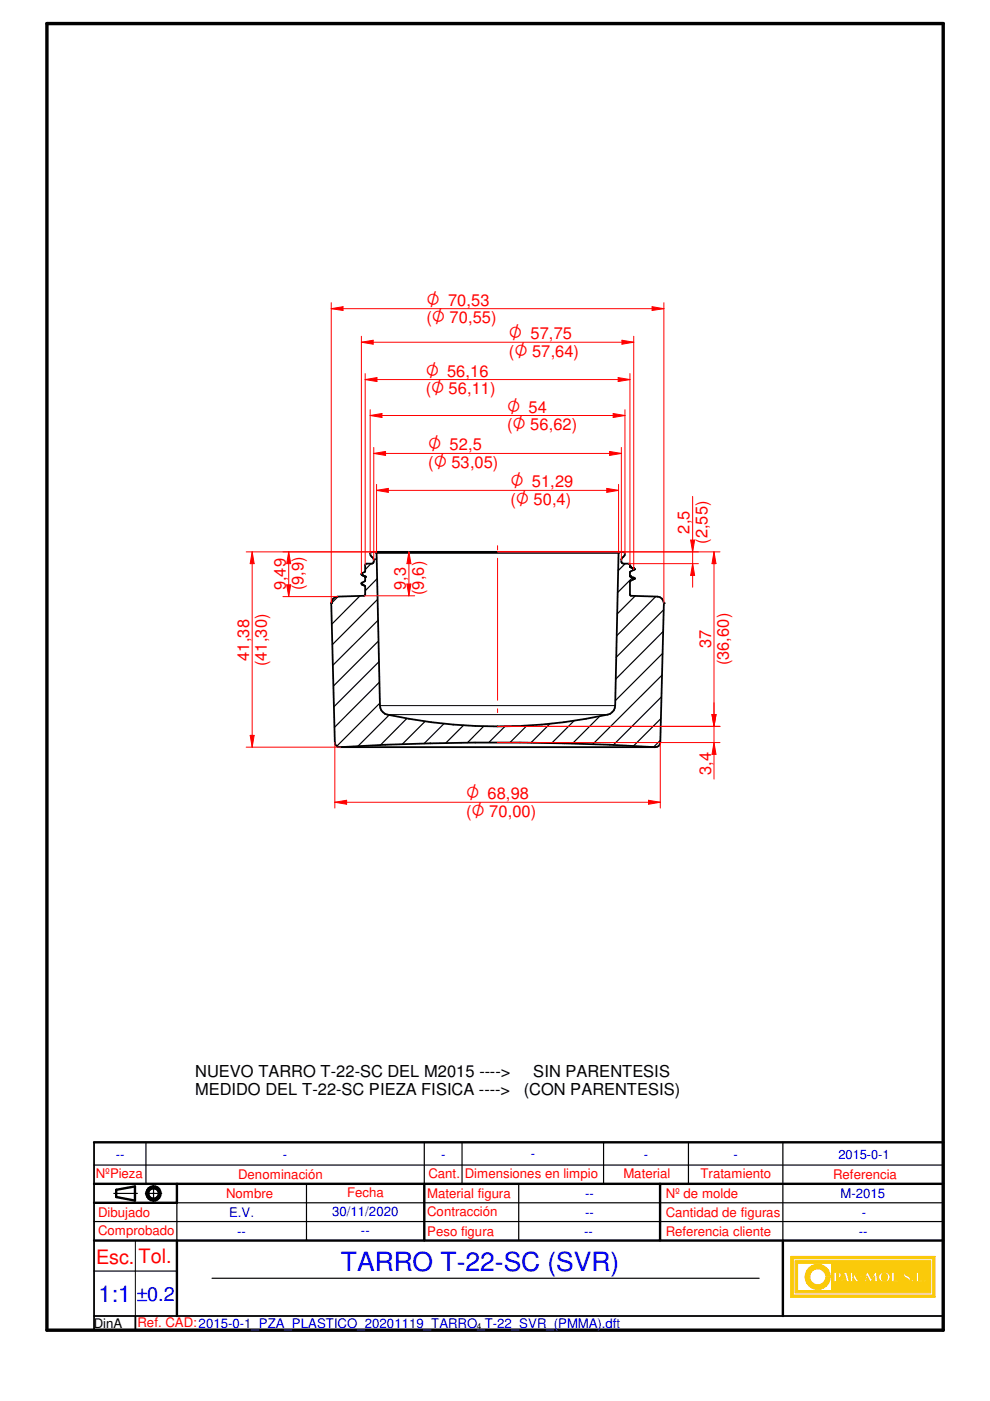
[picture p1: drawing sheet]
<svg xmlns="http://www.w3.org/2000/svg" width="210mm" height="297mm" viewBox="0 0 210 297" stroke-linecap="round" stroke-linejoin="round" font-family="sans-serif">
<path d="M9.9 5h190.1v277h-190.1z" fill="none" stroke="#000" stroke-width=".72"/>
<g fill="none" stroke="#000" stroke-width=".51">
<path d="M19.9 255h17.6M19.9 251h180.1M24.6 252.3v1.5M28.6 251.5v3.1M140 251v12M19.9 263h180.1M166 263v16"/>
<circle cx="32.5" cy="253" r="1.5"/>
<circle cx="32.6" cy="253" r="1.14"/>
</g>
<path d="M19.9 242.2v39.8h180.1v-39.8M19.9 279h180.1M28.7 279v3" fill="none" stroke="#000" stroke-width=".38"/>
<g fill="none" stroke="#000" stroke-width=".25">
<path d="M19.9 247h180.1M19.9 259h180.1M24.1 253h5M30.8 253h3.5M30.9 242.2v8.8M32.6 251.3v3.5M37.5 255v8M65 251v12M98 242.2v8.8M110 251v12M128 242.2v8.8M146 242.2v8.8"/>
<path d="M166 242.2v20.8M19.9 269.5h17.6M45 271h116"/>
</g>
<g fill="#faca0a">
<path d="M167.7 266.4v8.6h30.5v-8.6zM168.1 266.9h29.7v7.7h-29.7z" fill-rule="evenodd"/>
<path d="M168.6 267.3v6.8h28.7v-6.8zM193.1 271.5a.3 .3 0 0 1 .6 0 .3 .3 0 0 1-.6 0zM194.2 269.7h.6v1.9h.8v.2h-1.4zM195.9 271.4l.4-.1v.4l-.3 .1zM169.1 267.8h7.2v5.8h-7.2zM176.8 269.7h.8a.61 .61 0 0 1 .8 .5 .61 .61 0 0 1-.6 .7h-.4v.9h-.6zM179 269.7h.5l.6 2.1h-.6l-.1-.4h-.6l-.2 .4h-.2zM180.3 269.7h.5v.9l.8-.9h.3l-.5 .7 .7 1.4h-.7l-.5-.9-.1 .9h-.5zM182.2 270.6h.8v.2h-.8zM183.7 269.7h.3l.7 1.4 .8-1.4h.3l.3 2.1h-.6l-.1-1.2-.7 1.2h-.2l-.6-1.2-.2 1.2h-.4zM186.4 270.2a1.19 1.19 0 0 1 1.7-.4 1.19 1.19 0 0 1 .3 1.7 1.2 1.2 0 0 1-1.5 .2 1.2 1.2 0 0 1-.5-1.5zM189 269.7h.6v1.9h.8v.2h-1.4zM191.6 270a.73 .73 0 0 1 .8-.3 .73 .73 0 0 1 .6 .6l-.3 .1a.35 .35 0 0 0-.3-.5 .35 .35 0 0 0-.4 .4l.3 .1a.74 .74 0 0 1 .6 1.1 .74 .74 0 0 1-1.2 .1l-.1-.5h.2v.3a.35 .35 0 0 0 .5 .2 .35 .35 0 0 0 .1-.5 .88 .88 0 0 1-.8-1.1z" fill-rule="evenodd"/>
</g>
<g fill="none" stroke="#faca0a" stroke-width=".25">
<path d="M176.8 269.7h.8a.63 .63 0 0 1 .7 .3 .63 .63 0 0 1 0 .8l-.9 .1v.9h-.6zM179 269.7h.5l.6 2.1h-.6l-.1-.4h-.6l-.2 .4h-.2zM180.3 269.7h.5v.9l.8-.9h.3l-.5 .7 .7 1.4h-.7l-.5-.9-.1 .9h-.5zM183.7 269.7h.3l.7 1.4 .8-1.4h.3l.3 2.1h-.6l-.1-1.2-.7 1.2h-.2l-.6-1.2-.2 1.2h-.4zM186.4 270.2a1.19 1.19 0 0 1 1.7-.4 1.19 1.19 0 0 1 .3 1.7 1.2 1.2 0 0 1-1.5 .2 1.2 1.2 0 0 1-.5-1.5zM191.8 271.3h.1M192.2 271.7l-.4-.3v-.3h-.2a.73 .73 0 0 0 .4 .7 .73 .73 0 0 0 .8-.1M192.2 271.7h.1M192.2 269.7l-.4 .2-.2 .4a1.24 1.24 0 0 0 .9 1l.1 .1M192.3 269.7h.1M192.3 269.7l.6 .3 .1 .3-.3 .1a.35 .35 0 0 0-.3-.5 .35 .35 0 0 0-.4 .4l1 .6-.2 .8M192.3 270.4h.1"/>
<path d="M192.6 271.4h.1M192.6 271.4l-.4 .3M192.8 271.7h.1"/>
</g>
<path d="M171.3 269.1a2.65 2.65 0 0 1 2.9-.9 2.65 2.65 0 0 1 1.8 2.4h-.9a1.75 1.75 0 0 0-2.6-1.4 1.75 1.75 0 0 0 0 3 1.75 1.75 0 0 0 2.6-1.4h.9a2.66 2.66 0 0 1-3.6 2.4 2.66 2.66 0 0 1-1.1-4.1z" fill-rule="evenodd" fill="#faca0a"/>
<path d="M171.5 268.9a2.65 2.65 0 0 1 2.8-.7 2.65 2.65 0 0 1 1.7 2.4h-.9a1.74 1.74 0 0 0-2.6-1.4 1.74 1.74 0 0 0 0 3 1.74 1.74 0 0 0 2.6-1.4h.9a2.65 2.65 0 0 1-3.7 2.3 2.65 2.65 0 0 1-.8-4.2z" fill="none" stroke="#faca0a" stroke-width=".25"/>
<path d="M177.4 270l.4 .2v.4l-.3 .2h-.1z" fill-rule="evenodd" fill="#faca0a"/>
<path d="M177.4 270l.4 .2v.4l-.3 .2h-.1z" fill="none" stroke="#faca0a" stroke-width=".25"/>
<path d="M179.1 270.3l.2 .8h-.5z" fill="#faca0a"/>
<path d="M179.1 270.3l.2 .8h-.5z" fill="none" stroke="#faca0a" stroke-width=".25"/>
<path d="M187.1 270.2a.65 .65 0 0 1 .8-.1 .65 .65 0 0 1 .3 .7 .68 .68 0 0 1-.7 .9 .68 .68 0 0 1-.6-.9z" fill-rule="evenodd" fill="#faca0a"/>
<g fill="none" stroke="#faca0a" stroke-width=".25">
<path d="M167.7 266.4h30.5v8.6h-30.5zM168.1 266.9h29.7v7.7h-29.7zM168.6 267.3h28.7v6.8h-28.7zM169.1 267.8h7.2v5.8h-7.2zM182.2 270.6h.8v.2h-.8zM187.2 270l.3-.1a.9 .9 0 0 1 .6 .9 .9 .9 0 0 1-.6 .9 .96 .96 0 0 1-.3-1.7zM189 269.7h.6v1.9h.8v.2h-1.4zM194.2 269.7h.6v1.9h.8v.2h-1.4zM195.9 271.4l.4-.1v.4l-.3 .1z"/>
<circle cx="193.4" cy="271.5" r=".27"/>
</g>
<path d="M19.9 242.2h180.1M24.6 253.8l4 .8M28.6 251.5l-4 .8M37.5 251v4M90 251v12M37.5 263v16" fill="none" stroke="#000" stroke-width=".51"/>
<g fill="none" stroke="#000" stroke-width=".25">
<path d="M78.7 119.5l-1.3 1.3M79.9 118.3l-.7 .6M132.5 119.5l-1.4 1.5M71.7 126.5l-1.5 1.4M76.3 126.3l-5.9 6M80 122.7l-2.6 2.6M80.1 127.1l-9.7 9.6M80.2 131.5l-9.6 9.6M80.3 135.9l-9.6 9.6M134.1 122.5l-3.1 3.1M134.7 126.3l-3.8 3.9M139 126.5l-8.2 8.3"/>
<path d="M140.5 138.5l-10 10M140.6 133.9l-10 10.1M140.7 129.3l-10.1 10.1M80.3 140.3l-9.5 9.5M80.4 144.7l-9.5 9.5M80.6 149.1l-9.2 9.1M82.5 151.6l-6.6 6.6M86.3 152.3l-5.7 5.7M90.1 152.9l-4.8 4.9M94.1 153.4l-4.2 4.2M98.3 153.8l-3.8 3.7M102.6 154l-3.5 3.5"/>
<path d="M107.1 154l-3.5 3.4M111.7 153.8l-3.6 3.6M116.6 153.5l-4 4M121.7 152.8l-4.7 4.8M127.2 151.8l-5.8 5.8M140 157l-1.4 1.4M140.1 152.4l-5.8 5.8M140.3 147.7l-10.3 10.2M140.4 143.1l-14.7 14.7M37.5 255h162.5M90 242.2v8.8"/>
</g>
<path d="M80.6 149.6h49.8M82.1 151.5h46.8M28.7 263v16" fill="none" stroke="#000" stroke-width=".21"/>
<g fill="none" stroke="#000" stroke-width=".38">
<path d="M79.8 117v.2h51.4v-.2M79.8 117.2l.8 32.4a1.97 1.97 0 0 0 1.5 1.9 109.4 109.4 0 0 0 47.3-.2 2.01 2.01 0 0 0 1-1.7l.7-32.4M76.6 121.8l.8 .5M76.8 122l.6 .3M76.8 124l.6 .2M77.4 122.3v.9l-.8 .5 .8 .5M77.4 122.2v.1M133.6 122.2l.8 .5-.8 .7v2.8l5.8 .3a1.45 1.45 0 0 1 1.4 1.4l-.8 29.5a1.01 1.01 0 0 1-1 1h-67a1.01 1.01 0 0 1-1-1l-.8-29.5a1.45 1.45 0 0 1 1.4-1.4l5.6-.2 .2-.2v-1.9M133.6 120.2l-.1-.6-1.3-.1-.5-.4a1.37 1.37 0 0 1 .7-1.3l.1-.5-.4-.3-53.4 .1a.8 .8 0 0 0 .4 1.2l.1 .3-.1 .8-1.6 .2-.1 1.5-.6 .4-.1 .3M133.6 120.2l.8 .5-.8 .5v1M133.6 122.2l.6 .3M133.6 120.2l.6 .3"/>
<path d="M72.2 158.4a559 559 0 0 1 66.6 0"/>
</g>
<g fill="#000">
<circle cx="70.2" cy="127.9" r=".19"/>
<circle cx="76.8" cy="122" r=".19"/>
<circle cx="76.8" cy="124" r=".19"/>
<circle cx="77.3" cy="122.2" r=".19"/>
<circle cx="77.4" cy="122.3" r=".19"/>
<circle cx="133.6" cy="120.1" r=".19"/>
<circle cx="133.6" cy="122.1" r=".19"/>
<circle cx="133.6" cy="122.2" r=".19"/>
<circle cx="134.2" cy="120.5" r=".19"/>
<circle cx="134.2" cy="122.5" r=".19"/>
<circle cx="134.3" cy="122.5" r=".19"/>
<circle cx="134.3" cy="122.6" r=".19"/>
<circle cx="134.3" cy="120.6" r=".19"/>
<circle cx="134.3" cy="120.5" r=".19"/>
<circle cx="134.4" cy="122.6" r=".19"/>
<circle cx="134.4" cy="122.7" r=".19"/>
<circle cx="134.4" cy="120.7" r=".19"/>
<circle cx="134.4" cy="120.6" r=".19"/>
<circle cx="140.8" cy="127.9" r=".19"/>
</g>
<path d="M52.2 117h27.6M53.5 117l.4 2.5h-.9zM105.5 115.7v.9M105.5 118.4v30.1M52.2 158.4h20M105.5 150.3v.8" fill="none" stroke="#f00" stroke-width=".21"/>
<path d="M53.5 117l.4 2.5h-.9z" fill="#f00"/>
<path d="M53 155.9h.9l-.4 2.5z" fill="none" stroke="#f00" stroke-width=".21"/>
<path d="M53 155.9h.9l-.4 2.5z" fill="#f00"/>
<path d="M70.2 64.2v63.7M70.2 65.4l2.5-.4v.8zM140.8 64.2v63.7M53.5 117v41.4" fill="none" stroke="#f00" stroke-width=".21"/>
<path d="M70.2 65.4l2.5-.4v.8z" fill="#f00"/>
<path d="M138.3 65l2.5 .4-2.5 .4z" fill="none" stroke="#f00" stroke-width=".21"/>
<path d="M138.3 65l2.5 .4-2.5 .4z" fill="#f00"/>
<path d="M70.2 65.4h70.6M71 157.4v13.9M140 157.4v13.9M71 170.1l2.5-.4v.8z" fill="none" stroke="#f00" stroke-width=".21"/>
<path d="M71 170.1l2.5-.4v.8z" fill="#f00"/>
<path d="M137.5 169.7l2.5 .4-2.5 .4z" fill="none" stroke="#f00" stroke-width=".21"/>
<path d="M137.5 169.7l2.5 .4-2.5 .4z" fill="#f00"/>
<path d="M79.8 102.7v14.5M79.8 104l2.5-.5v.9zM131.1 102.7v14.5M71 170.1h69" fill="none" stroke="#f00" stroke-width=".21"/>
<path d="M79.8 104l2.5-.5v.9z" fill="#f00"/>
<path d="M128.7 103.5l2.4 .5-2.4 .4z" fill="none" stroke="#f00" stroke-width=".21"/>
<path d="M128.7 103.5l2.4 .5-2.4 .4z" fill="#f00"/>
<path d="M78.5 86.9v30.6M78.5 88.1l2.5-.4v.8zM132.5 86.9v30.6M79.8 104h51.3" fill="none" stroke="#f00" stroke-width=".21"/>
<path d="M78.5 88.1l2.5-.4v.8z" fill="#f00"/>
<path d="M130 87.7l2.5 .4-2.5 .4z" fill="none" stroke="#f00" stroke-width=".21"/>
<path d="M130 87.7l2.5 .4-2.5 .4z" fill="#f00"/>
<path d="M77.4 79.2v40.6M133.6 79.2v40.6M77.4 80.5l2.5-.4v.8zM78.5 88.1h54" fill="none" stroke="#f00" stroke-width=".21"/>
<path d="M77.4 80.5l2.5-.4v.8z" fill="#f00"/>
<path d="M131.1 80.1l2.5 .4-2.5 .4z" fill="none" stroke="#f00" stroke-width=".21"/>
<path d="M131.1 80.1l2.5 .4-2.5 .4z" fill="#f00"/>
<path d="M77.4 80.5h56.2M79.2 94.9v23.9M79.2 96.1l2.5-.4v.9zM131.7 94.9v23.9" fill="none" stroke="#f00" stroke-width=".21"/>
<path d="M79.2 96.1l2.5-.4v.9z" fill="#f00"/>
<path d="M129.2 95.7l2.5 .4-2.5 .5z" fill="none" stroke="#f00" stroke-width=".21"/>
<path d="M129.2 95.7l2.5 .4-2.5 .5z" fill="#f00"/>
<path d="M76.6 71.3v50.4M76.6 72.6l2.5-.5v.9zM134.4 71.3v49.4M79.2 96.1h52.5" fill="none" stroke="#f00" stroke-width=".21"/>
<path d="M76.6 72.6l2.5-.5v.9z" fill="#f00"/>
<path d="M131.9 72.1l2.5 .5-2.5 .4z" fill="none" stroke="#f00" stroke-width=".21"/>
<path d="M131.9 72.1l2.5 .5-2.5 .4z" fill="#f00"/>
<path d="M76.6 72.6h57.8M105.5 117h47.2M151.4 117l.4 2.5h-.8zM105.5 154h47.2" fill="none" stroke="#f00" stroke-width=".21"/>
<path d="M151.4 117l.4 2.5h-.8z" fill="#f00"/>
<path d="M151 151.5h.8l-.4 2.5z" fill="none" stroke="#f00" stroke-width=".21"/>
<path d="M151 151.5h.8l-.4 2.5z" fill="#f00"/>
<path d="M151.4 117v37M105.5 154h47.2M105.5 157.4h47.2M151 151.5h.8l-.4 2.5z" fill="none" stroke="#f00" stroke-width=".21"/>
<path d="M151 151.5h.8l-.4 2.5z" fill="#f00"/>
<path d="M151.4 157.4l.4 2.5h-.8z" fill="none" stroke="#f00" stroke-width=".21"/>
<path d="M151.4 157.4l.4 2.5h-.8z" fill="#f00"/>
<path d="M105.5 117h42.6M133.3 119.5h14.8M146.4 114.5h.9l-.4 2.5zM151.4 149v16.2" fill="none" stroke="#f00" stroke-width=".21"/>
<path d="M146.4 114.5h.9l-.4 2.5z" fill="#f00"/>
<path d="M146.9 119.5l.4 2.5h-.9z" fill="none" stroke="#f00" stroke-width=".21"/>
<path d="M146.9 119.5l.4 2.5h-.9z" fill="#f00"/>
<path d="M60 117h19.8M61.2 117l.4 2.5h-.8zM146.9 105.2v19.3M60 126.5h11.6" fill="none" stroke="#f00" stroke-width=".21"/>
<path d="M61.2 117l.4 2.5h-.8z" fill="#f00"/>
<path d="M60.8 124h.8l-.4 2.5z" fill="none" stroke="#f00" stroke-width=".21"/>
<path d="M60.8 124h.8l-.4 2.5z" fill="#f00"/>
<path d="M61.2 117v9.5M86.7 117l.4 2.5h-.8zM77.2 126.3h10.7" fill="none" stroke="#f00" stroke-width=".21"/>
<path d="M86.7 117l.4 2.5h-.8z" fill="#f00"/>
<path d="M86.3 123.8h.8l-.4 2.5z" fill="none" stroke="#f00" stroke-width=".21"/>
<path d="M86.3 123.8h.8l-.4 2.5z" fill="#f00"/>
<path d="M86.7 117v9.3" fill="none" stroke="#f00" stroke-width=".21"/>
<path d="M41.4 225.2h118.9v11.7h-118.9z" fill-rule="evenodd" fill="#fff"/>
<text font-size="5.6" fill="#00f" x="72.3" y="269.4">TARRO T-22-SC (SVR)</text>
<text font-size="4.9" fill="#00f" x="20.9" y="276">1:1</text>
<g font-size="4.2" fill="#f00">
<text x="20.4" y="267.9">Esc.</text>
<text x="29.3" y="267.9">Tol.</text>
</g>
<text font-size="4.2" fill="#00f" x="28.9" y="275.8">±0.2</text>
<g font-size="3.9" fill="#f00">
<text x="90.4" y="64.8">O 70,53</text>
<text x="107.9" y="71.9">O 57,75</text>
<text x="90.3" y="79.8">O 56,16</text>
<text x="107.5" y="87.5">O 54</text>
<text x="90.8" y="95.5">O 52,5</text>
<text x="108.2" y="103.3">O 51,29</text>
<text x="98.8" y="169.5">O 68,98</text>
</g>
<g font-size="3.5" fill="#f00">
<text x="90.4" y="68.5">(O 70,55)</text>
<text x="107.9" y="75.7">(O 57,64)</text>
<text x="90.3" y="83.6">(O 56,11)</text>
<text x="107.5" y="91.2">(O 56,62)</text>
<text x="90.8" y="99.3">(O 53,05)</text>
<text x="108.2" y="107.1">(O 50,4)</text>
<text x="146.2" y="113.1" transform="rotate(-90 146.2 113.1)">2,5</text>
<text x="150" y="115.3" transform="rotate(-90 150 115.3)">(2,55)</text>
<text x="60.6" y="125.2" transform="rotate(-90 60.6 125.2)">9,49</text>
<text x="64.3" y="125.2" transform="rotate(-90 64.3 125.2)">(9,9)</text>
<text x="86.1" y="125.1" transform="rotate(-90 86.1 125.1)">9,3</text>
<text x="89.8" y="126.2" transform="rotate(-90 89.8 126.2)">(9,6)</text>
<text x="150.7" y="137.5" transform="rotate(-90 150.7 137.5)">37</text>
<text x="52.8" y="140.1" transform="rotate(-90 52.8 140.1)">41,38</text>
<text x="56.6" y="141.2" transform="rotate(-90 56.6 141.2)">(41,30)</text>
<text x="154.5" y="141.1" transform="rotate(-90 154.5 141.1)">(36,60)</text>
<text x="150.7" y="164.3" transform="rotate(-90 150.7 164.3)">3,4</text>
<text x="98.8" y="173.2">(O 70,00)</text>
</g>
<g font-size="3.5">
<text x="41.4" y="228.3">NUEVO TARRO T-22-SC DEL M2015 ----&gt;</text>
<text x="41.4" y="232.2">MEDIDO DEL T-22-SC PIEZA FISICA ----&gt;</text>
<text x="111.1" y="232.2">(CON PARENTESIS)</text>
<text x="113.1" y="228.3">SIN PARENTESIS</text>
</g>
<g font-size="2.8" fill="#00f">
<text x="24.6" y="245.7">--</text>
<text x="60" y="245.7">-</text>
<text x="93.5" y="245.7">-</text>
<text x="112.5" y="245.6">-</text>
<text x="136.5" y="245.7">-</text>
<text x="155.5" y="245.7">-</text>
<text x="48.6" y="258">E.V.</text>
<text x="70.4" y="257.9">30/11/2020</text>
<text x="124" y="258">--</text>
<text x="124" y="254">--</text>
<text x="178.2" y="254">M-2015</text>
<text x="182.8" y="257.9">-</text>
<text x="50.3" y="262">--</text>
<text x="76.5" y="261.9">--</text>
<text x="123.8" y="262">--</text>
<text x="182.1" y="262.1">--</text>
</g>
<g font-size="2.8" fill="#f00">
<text x="20.3" y="249.7">NºPieza</text>
<text x="50.5" y="250">Denominación</text>
<text x="90.8" y="249.7">Cant.</text>
<text x="98.6" y="249.7">Dimensiones en limpio</text>
<text x="132.2" y="249.7">Material</text>
<text x="148.5" y="249.7">Tratamiento</text>
<text x="176.7" y="250">Referencia</text>
<text x="20.8" y="257.9">Dibujado</text>
<text x="47.9" y="254">Nombre</text>
<text x="73.6" y="253.8">Fecha</text>
<text x="90.6" y="253.9">Material figura</text>
<text x="90.6" y="257.9">Contracción</text>
<text x="141.1" y="254">Nº de molde</text>
<text x="141.1" y="257.9">Cantidad de figuras</text>
<text x="20.8" y="261.9">Comprobado</text>
<text x="90.6" y="262">Peso figura</text>
<text x="141.1" y="262">Referencia cliente</text>
<text x="29.2" y="281.4">Ref. CAD:2015-0-1_PZA_PLASTICO_20201119_TARRO_T-22_SVR_(PMMA).dft</text>
</g>
<text font-size="2.8" x="19.9" y="281.5">DinA</text>
<text font-size="2.7" fill="#00f" x="177.8" y="245.7">2015-0-1</text>
<text font-size="1.7" x="101.1" y="281.7">4</text>
</svg>
